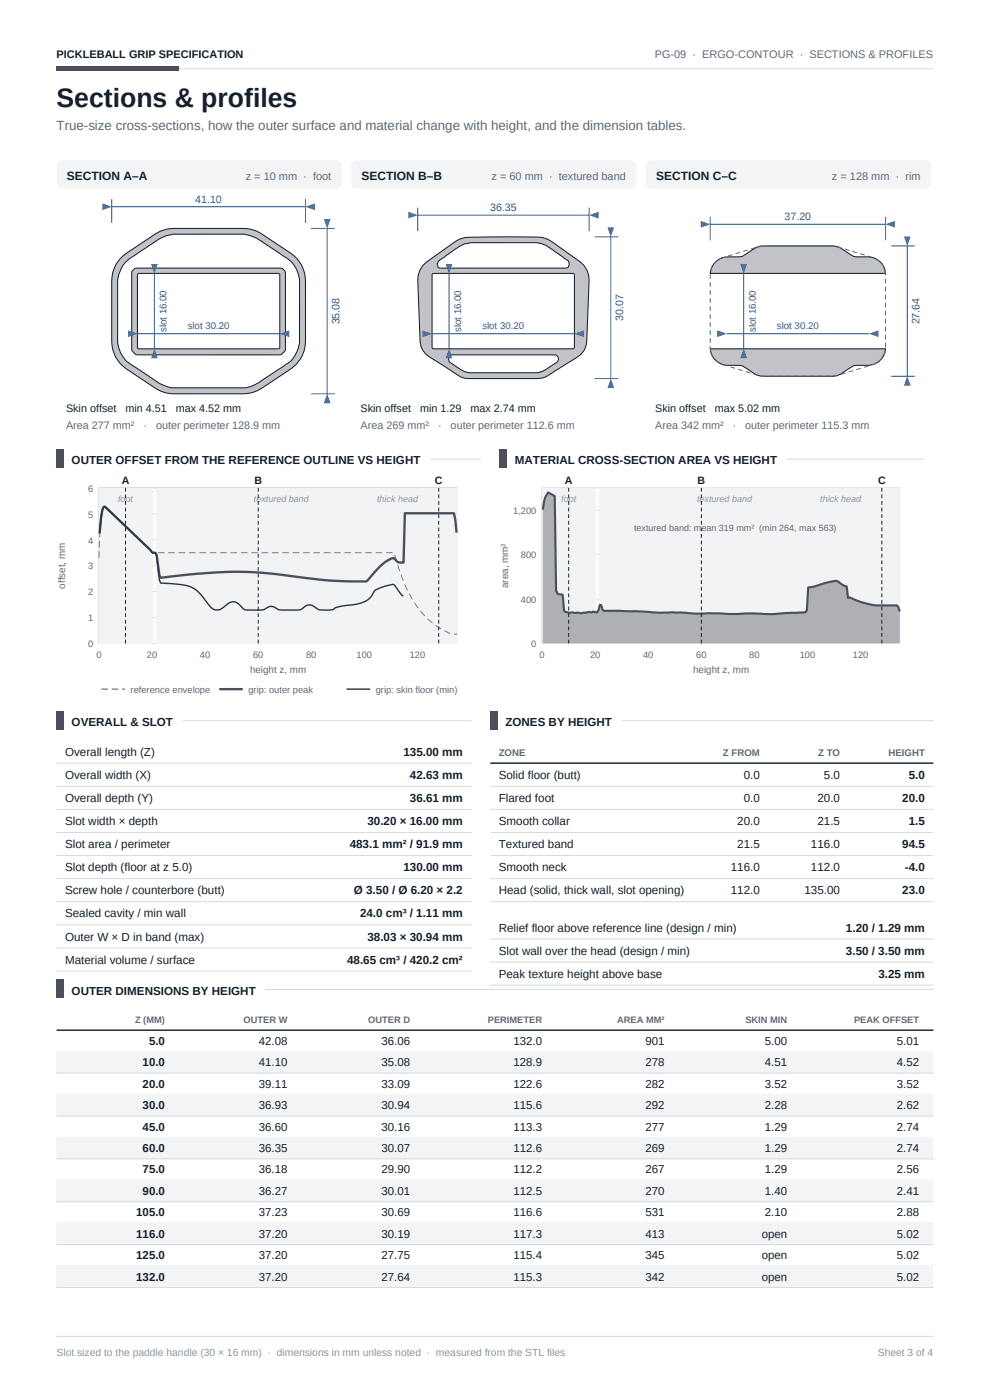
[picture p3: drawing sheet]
<svg xmlns="http://www.w3.org/2000/svg" width="210mm" height="297mm" viewBox="0 0 210 297" stroke-linecap="round" stroke-linejoin="round" font-family="sans-serif">
<path d="M12 14.6h186" fill="none" stroke="#d5dae0" stroke-width=".21"/>
<path d="M12 14.1h26v1h-26z" fill-rule="evenodd" fill="#4b4f5c"/>
<path d="M12 283.5h186" fill="none" stroke="#d5dae0" stroke-width=".21"/>
<path d="M12.2 34.5l.6-.4 .4-.1h58.1a1.2 1.2 0 0 1 1.2 1.2v3.6a1.2 1.2 0 0 1-1.2 1.2h-58.1a1.2 1.2 0 0 1-1.2-1.2v-3.6z" fill-rule="evenodd" fill="#f3f4f6"/>
<path d="M25.6 54.8l1-1 6.3-4.2a7 7 0 0 1 3.8-1.1h14.8a7.1 7.1 0 0 1 3.7 .9l6.5 4.3a7.1 7.1 0 0 1 3.1 5.6v13.1a7.1 7.1 0 0 1-3.3 6l-6 4a7.2 7.2 0 0 1-3.7 1.1h-15.4a7.2 7.2 0 0 1-3.3-1l-6.3-4.2a7.1 7.1 0 0 1-3.1-5.9v-12.7a7.2 7.2 0 0 1 1.9-4.9zM26.7 55.6a6.3 6.3 0 0 0-1.5 2.7l-.3 1.1v13.2a6.7 6.7 0 0 0 3.9 5.3l3.2 2.2a13.4 13.4 0 0 0 4.4 2.2h15.6l1.5-.4 1.4-.7 4.7-3.2a7.8 7.8 0 0 0 3.4-3.4l.5-1.8v-13.6a6.5 6.5 0 0 0-3.6-5l-4.4-3a7.3 7.3 0 0 0-4.7-1.5h-14.2a8.3 8.3 0 0 0-4 1.8l-5.2 3.4zM28.1 57.4l.5-.5h.4h30.4a1.15 1.15 0 0 1 1.1 1.1v16a1.71 1.71 0 0 1-1.1 1.3h-30.2a1.56 1.56 0 0 1-1.3-1.3v-16zM29.2 58.1v15.6l.1 .2 29.8 .1 .2-.1v-15.6l-.1-.2-29.8-.1z" fill-rule="evenodd" fill="#c2c3c8" stroke="#16202b" stroke-width=".22"/>
<path d="M23.7 42.3v5M23.7 43.9h41.1M64.8 42.3v5" fill="none" stroke="#1e5aa8" stroke-width=".21"/>
<g fill="#1e5aa8">
<path d="M21.7 43.2l2 .7-2 .7z"/>
<path d="M64.8 43.9l2-.7v1.4z"/>
</g>
<path d="M66 48.5h5M69.4 48.5v35M66 83.5h5" fill="none" stroke="#1e5aa8" stroke-width=".21"/>
<g fill="#1e5aa8">
<path d="M68.7 46.5h1.4l-.7 2z"/>
<path d="M69.4 83.5l.7 2h-1.4z"/>
</g>
<path d="M29.2 70.8h30.2" fill="none" stroke="#1e5aa8" stroke-width=".21"/>
<g fill="#1e5aa8">
<path d="M27.2 70.1l2 .7-2 .7z"/>
<path d="M59.4 70.8l2-.7v1.4z"/>
</g>
<path d="M32.8 58v16" fill="none" stroke="#1e5aa8" stroke-width=".21"/>
<g fill="#1e5aa8">
<path d="M32.1 56h1.4l-.7 2z"/>
<path d="M32.8 74l.7 2h-1.4z"/>
</g>
<path d="M74.7 34.5l.6-.4 .4-.1h58.1a1.2 1.2 0 0 1 1.2 1.2v3.6a1.2 1.2 0 0 1-1.2 1.2h-58.1a1.2 1.2 0 0 1-1.2-1.2v-3.6z" fill-rule="evenodd" fill="#f3f4f6"/>
<path d="M89.7 56.3l.8-.7 6.2-4.4 1.7-.8 6.1-.1h9.3a5.3 5.3 0 0 1 3.3 1l6 4.3a4.7 4.7 0 0 1 1.9 3.9l-.5 13a4.2 4.2 0 0 1-2 3.2l-4.1 2.6a6.6 6.6 0 0 1-4.3 2l-15.5-.1-1.3-.5-6.3-4.1a4 4 0 0 1-1.9-3.1l-.5-13.1a4.7 4.7 0 0 1 1.1-3.1zM91.7 58.1v15.6l.1 .3h29.8l.2-.2v-15.5l-.1-.3h-29.8zM92.9 55.5l-.2 .5 .2 .7 .6 .2 26.9-.1 .3-.8-.1-.6-3.4-2.4a7 7 0 0 0-3.1-1.5h-14a8.9 8.9 0 0 0-4.8 2.3zM95.3 75.6l-.2 .5 .2 .7 1.5 1a5.7 5.7 0 0 0 2.7 1.3h14.7l1.6-.7 1.8-1.2a.97 .97 0 0 0 .8-1 .97 .97 0 0 0-.8-.9h-21.7h-.4z" fill-rule="evenodd" fill="#c2c3c8" stroke="#16202b" stroke-width=".22"/>
<path d="M88.6 44v5M88.6 45.6h36.4M125 44v5" fill="none" stroke="#1e5aa8" stroke-width=".21"/>
<g fill="#1e5aa8">
<path d="M86.6 44.9l2 .7-2 .7z"/>
<path d="M125 45.6l2-.7v1.4z"/>
</g>
<path d="M126.2 50.2h5M129.6 50.2v30.1M126.2 80.3h5" fill="none" stroke="#1e5aa8" stroke-width=".21"/>
<g fill="#1e5aa8">
<path d="M128.9 48.2h1.4l-.7 2z"/>
<path d="M129.6 80.3l.7 2h-1.4z"/>
</g>
<path d="M91.7 70.8h30.2" fill="none" stroke="#1e5aa8" stroke-width=".21"/>
<g fill="#1e5aa8">
<path d="M89.7 70.1l2 .7-2 .7z"/>
<path d="M121.9 70.8l2-.7v1.4z"/>
</g>
<path d="M95.3 58v16" fill="none" stroke="#1e5aa8" stroke-width=".21"/>
<g fill="#1e5aa8">
<path d="M94.6 56h1.4l-.7 2z"/>
<path d="M95.3 74l.7 2h-1.4z"/>
</g>
<path d="M137.5 34.2l.7-.2h58.1a1.2 1.2 0 0 1 1.2 1.2v3.6a1.2 1.2 0 0 1-1.2 1.2h-58.1a1.2 1.2 0 0 1-1.2-1.2v-3.6l.1-.4z" fill-rule="evenodd" fill="#f3f4f6"/>
<path d="M151.8 55.6a4.1 4.1 0 0 1 3.3-1.1h2.1l.5-.2a6.6 6.6 0 0 1 4.2-2.1h14.8a6.2 6.2 0 0 1 4 2 4.6 4.6 0 0 0 3.3 .3 3.8 3.8 0 0 1 3.8 3.5h-37.1l.3-1.3zM150.7 74h37.2a3.9 3.9 0 0 1-4.2 3.5l-2.7 .1a11.9 11.9 0 0 1-3.6 2.1l-15.6 .1a6.2 6.2 0 0 1-4-2l-.9-.3a5.9 5.9 0 0 1-4.8-.8 3.8 3.8 0 0 1-1.4-2.7z" fill-rule="evenodd" fill="#c2c3c8" stroke="#16202b" stroke-width=".22"/>
<path d="M161.9 52.2l-.8 .1-7.9 2.4a3.8 3.8 0 0 0-2.5 3.3v16a3.8 3.8 0 0 0 2.9 3.4l7.6 2.4h15.4l.8-.1 7.9-2.4a3.8 3.8 0 0 0 2.6-3.3l-.1-16a3.8 3.8 0 0 0-2.7-3.4l-7.8-2.4h-15.4" fill="none" stroke="#5d6875" stroke-width=".21" stroke-dasharray="1 .7" stroke-linecap="butt"/>
<path d="M150.7 46v5M150.7 47.6h37.2M187.9 46v5" fill="none" stroke="#1e5aa8" stroke-width=".21"/>
<g fill="#1e5aa8">
<path d="M148.7 46.9l2 .7-2 .7z"/>
<path d="M187.9 47.6l2-.7v1.4z"/>
</g>
<path d="M189.1 52.2h5M192.5 52.2v27.6M189.1 79.8h5" fill="none" stroke="#1e5aa8" stroke-width=".21"/>
<g fill="#1e5aa8">
<path d="M191.8 50.2h1.4l-.7 2z"/>
<path d="M192.5 79.8l.7 2h-1.4z"/>
</g>
<path d="M154.2 70.8h30.2" fill="none" stroke="#1e5aa8" stroke-width=".21"/>
<g fill="#1e5aa8">
<path d="M152.2 70.1l2 .7-2 .7z"/>
<path d="M184.4 70.8l2-.7v1.4z"/>
</g>
<path d="M157.8 58v16" fill="none" stroke="#1e5aa8" stroke-width=".21"/>
<g fill="#1e5aa8">
<path d="M157.1 56h1.4l-.7 2z"/>
<path d="M157.8 74l.7 2h-1.4z"/>
</g>
<path d="M12 95.3h1.5v3.9h-1.5z" fill-rule="evenodd" fill="#4b4f5c"/>
<path d="M91.3 97.4h10.7" fill="none" stroke="#d5dae0" stroke-width=".21"/>
<path d="M106 95.3h1.5v3.9h-1.5z" fill-rule="evenodd" fill="#4b4f5c"/>
<path d="M166.9 97.4h29.1" fill="none" stroke="#d5dae0" stroke-width=".21"/>
<path d="M21 103.5h76v33h-76z" fill-rule="evenodd" fill="#fff" stroke="#d5dae0" stroke-width=".21"/>
<path d="M21 120h76M21 114.5h76M21 109h76M32.3 103.5v33M43.5 103.5v33M54.8 103.5v33M66 103.5v33M77.3 103.5v33M88.6 103.5v33M97 103.5h-76v33h76M21 131h76M21 125.5h76" fill="none" stroke="#d5dae0" stroke-width=".21"/>
<g fill="#f2f3f4">
<path d="M21 103.5h11.3v33h-11.3z" fill-rule="evenodd"/>
<path d="M33.1 103.5h53.2v33h-53.2z" fill-rule="evenodd"/>
<path d="M71.7 103.5h25.3v33h-25.3z" fill-rule="evenodd"/>
</g>
<path d="M21 118.4a40 40 0 0 1 .8-10.4l.2-.4 .1-.2 .2 .1 9.7 9.3a1.16 1.16 0 0 0 1.4 .4h50.1l.2 .4a31.5 31.5 0 0 0 5.7 12.3l1.5 1.6 2.7 1.9a5.1 5.1 0 0 0 3.4 1.1" fill="none" stroke="#7a8494" stroke-width=".22" stroke-dasharray="1.4 .8" stroke-linecap="butt"/>
<path d="M96.9 113l-.6-4.1h-10.4l-.3 10.4h-.6a1.43 1.43 0 0 1-1.4-.8l-.3-.1a12.5 12.5 0 0 0-5 4.4 1.81 1.81 0 0 1-2 .5l-6.7-.2-12.1-1.4-6.8-.4-8.7 .4-7.9 .9-.3-.6-.6-4.2-.2-.5a.88 .88 0 0 1-1.2-.7l-9.5-9.1h-.3l-.3 .7-.6 4.9M46.5 146.2h5" fill="none" stroke="#4b4f5c" stroke-width=".5"/>
<path d="M21.1 113.2l.6-5 .3-.6 .3-.1 9.3 8.9a1.58 1.58 0 0 0 1.4 .9l.2 .7 .6 5 .3 .7 2 .1a10.6 10.6 0 0 1 5.6 1.4l1.7 1.9a5.6 5.6 0 0 0 2.2 2.3 2.35 2.35 0 0 0 2.3-1 1.99 1.99 0 0 1 3.4 .4 1.82 1.82 0 0 0 1.9 .6h1.2a3.5 3.5 0 0 0 2.8-.7h.8a5.1 5.1 0 0 0 3.7 .7h.3a3.4 3.4 0 0 0 3.1-1 2.09 2.09 0 0 1 2.2 .8l.6 .2h1.1a3.5 3.5 0 0 0 2.5-.6l1.4-.3a10.6 10.6 0 0 0 5.4-1.5l.5-.6a3.3 3.3 0 0 1 2.6-1.9l1.9-.5 .3 .1 1.7 2.3h.3M73.5 146.2h5" fill="none" stroke="#31333c" stroke-width=".3"/>
<path d="M21.5 146.2h5" fill="none" stroke="#7a8494" stroke-width=".3" stroke-dasharray="1.4 .8" stroke-linecap="butt"/>
<path d="M26.6 103.5v33M54.8 103.5v33M93.1 103.5v33" fill="none" stroke="#16202b" stroke-width=".21" stroke-dasharray=".8 .6" stroke-linecap="butt"/>
<path d="M115 103.5h76v33h-76z" fill-rule="evenodd" fill="#fff" stroke="#d5dae0" stroke-width=".21"/>
<path d="M115 103.5v33h76M115 117.6h76M115 108.2h76M126.3 103.5v33M137.5 103.5v33M148.8 103.5v33M160 103.5v33M171.3 103.5v33M182.6 103.5v33M115 127.1h76" fill="none" stroke="#d5dae0" stroke-width=".21"/>
<g fill="#f2f3f4">
<path d="M115 103.5h11.3v33h-11.3z" fill-rule="evenodd"/>
<path d="M127.1 103.5h53.2v33h-53.2z" fill-rule="evenodd"/>
<path d="M165.7 103.5h25.3v33h-25.3z" fill-rule="evenodd"/>
</g>
<path d="M116.3 104.5l1.4 .7 .3 20.1 .2 .6 1.2 .3 .2 3.3 .3 .3 3.4 .3 1.4-.3 .9 .1 .2-.2 .9 .2 .5-1.6 .3 .1 .3 .9 .3 .3h6.5l5 .4 4.8-.1 3.1 .3 3.1-.1 4.2 .2 4.8-.2 4.2 .2 6.2-.4a1.04 1.04 0 0 0 1.2-.5l.2-4.8 1.7-.3a14.4 14.4 0 0 1 4.5-1l1.2 .8 .8 .3 .3 2.5a1.38 1.38 0 0 1 1.4 .3l.3 .1a16 16 0 0 0 7.9 1.1h.8l.6 1.3v6.8h-75.8v-28.4a5.5 5.5 0 0 1 1.2-3.6z" fill-rule="evenodd" fill="#aeb0b6"/>
<path d="M115.1 108.1a5.5 5.5 0 0 1 1.2-3.6l1.4 .7 .3 20.1 .2 .6 1.2 .3 .2 3.3 .3 .3 3.4 .3 1.4-.3 .9 .1 .2-.2 .9 .2 .5-1.6 .3 .1 .3 .9 .3 .3h6.5l5 .4 4.8-.1 3.1 .3 3.1-.1 4.2 .2 4.8-.2 4.2 .2 6.2-.4a1.04 1.04 0 0 0 1.2-.5l.2-4.8 1.7-.3a14.4 14.4 0 0 1 4.5-1l1.2 .8 .8 .3 .3 2.5a1.38 1.38 0 0 1 1.4 .3l.3 .1a16 16 0 0 0 7.9 1.1h.8l.6 1.3" fill="none" stroke="#4b4f5c" stroke-width=".45"/>
<path d="M120.6 103.5v33M148.8 103.5v33M187.1 103.5v33" fill="none" stroke="#16202b" stroke-width=".21" stroke-dasharray=".8 .6" stroke-linecap="butt"/>
<path d="M12 150.8h1.5v3.9h-1.5z" fill-rule="evenodd" fill="#4b4f5c"/>
<path d="M38.7 152.9h61.3M12 161.9h88M12 166.8h88M12 171.7h88M12 176.6h88M12 181.5h88M12 186.4h88M12 191.3h88M12 196.2h88M12 201.1h88M12 206h88" fill="none" stroke="#d5dae0" stroke-width=".21"/>
<path d="M104 150.8h1.5v3.9h-1.5z" fill-rule="evenodd" fill="#4b4f5c"/>
<path d="M131.8 152.9h66.2M104 166.8h94M104 171.7h94M104 176.6h94M104 181.5h94M104 186.4h94M104 191.3h94M104 199.2h94M104 204.1h94M104 209h94" fill="none" stroke="#d5dae0" stroke-width=".21"/>
<path d="M104 161.9h94" fill="none" stroke="#16202b" stroke-width=".3"/>
<path d="M12 207.8h1.5v3.9h-1.5z" fill-rule="evenodd" fill="#4b4f5c"/>
<path d="M56.3 209.9h141.7M12 223.1h186" fill="none" stroke="#d5dae0" stroke-width=".21"/>
<path d="M12 218.5h186" fill="none" stroke="#16202b" stroke-width=".3"/>
<path d="M12 223.1h186v4.5h-186z" fill-rule="evenodd" fill="#f3f4f6"/>
<path d="M12 227.6h186M12 232.2h186" fill="none" stroke="#d5dae0" stroke-width=".21"/>
<path d="M12 232.2h186v4.6h-186z" fill-rule="evenodd" fill="#f3f4f6"/>
<path d="M12 236.8h186M12 241.3h186" fill="none" stroke="#d5dae0" stroke-width=".21"/>
<path d="M12 241.3h186v4.6h-186z" fill-rule="evenodd" fill="#f3f4f6"/>
<path d="M12 245.9h186M12 250.4h186" fill="none" stroke="#d5dae0" stroke-width=".21"/>
<path d="M12 250.4h186v4.5h-186z" fill-rule="evenodd" fill="#f3f4f6"/>
<path d="M12 254.9h186M12 259.5h186" fill="none" stroke="#d5dae0" stroke-width=".21"/>
<path d="M12 259.5h186v4.6h-186z" fill-rule="evenodd" fill="#f3f4f6"/>
<path d="M12 264.1h186M12 268.6h186" fill="none" stroke="#d5dae0" stroke-width=".21"/>
<path d="M12 268.6h186v4.6h-186z" fill-rule="evenodd" fill="#f3f4f6"/>
<path d="M12 273.2h186" fill="none" stroke="#d5dae0" stroke-width=".21"/>
<text font-size="5.6" fill="#16202b" x="12" y="22.6">Sections &amp; profiles</text>
<text font-size="2.8" fill="#5d6875" x="12" y="27.6">True-size cross-sections, how the outer surface and material change with height, and the dimension tables.</text>
<g font-size="2.5" fill="#16202b">
<text x="14.2" y="38.1">SECTION A–A</text>
<text x="76.7" y="38.1">SECTION B–B</text>
<text x="139.2" y="38.1">SECTION C–C</text>
<text x="15.2" y="98.5">OUTER OFFSET FROM THE REFERENCE OUTLINE VS HEIGHT</text>
<text x="109.2" y="98.5">MATERIAL CROSS-SECTION AREA VS HEIGHT</text>
<text x="15.2" y="154">OVERALL &amp; SLOT</text>
<text x="107.2" y="154">ZONES BY HEIGHT</text>
<text x="13.8" y="160.3">Overall length (Z)</text>
<text x="85.6" y="160.3">135.00 mm</text>
<text x="13.8" y="165.2">Overall width (X)</text>
<text x="86.9" y="165.2">42.63 mm</text>
<text x="105.8" y="165.2">Solid floor (butt)</text>
<text x="157.8" y="165.2">0.0</text>
<text x="174.8" y="165.2">5.0</text>
<text x="192.8" y="165.2">5.0</text>
<text x="13.8" y="170.1">Overall depth (Y)</text>
<text x="86.9" y="170.1">36.61 mm</text>
<text x="105.8" y="170.1">Flared foot</text>
<text x="157.8" y="170.1">0.0</text>
<text x="173.4" y="170.1">20.0</text>
<text x="191.4" y="170.1">20.0</text>
<text x="13.8" y="175">Slot width × depth</text>
<text x="13.8" y="179.9">Slot area / perimeter</text>
<text x="74.2" y="179.9">483.1 mm² / 91.9 mm</text>
<text x="77.9" y="175">30.20 × 16.00 mm</text>
<text x="105.8" y="175">Smooth collar</text>
<text x="105.8" y="179.9">Textured band</text>
<text x="156.4" y="175">20.0</text>
<text x="156.4" y="179.9">21.5</text>
<text x="172" y="179.9">116.0</text>
<text x="173.4" y="175">21.5</text>
<text x="191.4" y="179.9">94.5</text>
<text x="192.8" y="175">1.5</text>
<text x="13.8" y="184.8">Slot depth (floor at z 5.0)</text>
<text x="85.6" y="184.8">130.00 mm</text>
<text x="105.8" y="184.8">Smooth neck</text>
<text x="155" y="184.8">116.0</text>
<text x="172" y="184.8">112.0</text>
<text x="191.9" y="184.8">-4.0</text>
<text x="13.8" y="189.7">Screw hole / counterbore (butt)</text>
<text x="75.1" y="189.7">Ø 3.50 / Ø 6.20 × 2.2</text>
<text x="105.8" y="189.7">Head (solid, thick wall, slot opening)</text>
<text x="155" y="189.7">112.0</text>
<text x="170.6" y="189.7">135.00</text>
<text x="191.4" y="189.7">23.0</text>
<text x="13.8" y="194.6">Sealed cavity / min wall</text>
<text x="76.4" y="194.6">24.0 cm³ / 1.11 mm</text>
<text x="105.8" y="197.6">Relief floor above reference line (design / min)</text>
<text x="179.5" y="197.6">1.20 / 1.29 mm</text>
<text x="13.8" y="199.5">Outer W × D in band (max)</text>
<text x="77.9" y="199.5">38.03 × 30.94 mm</text>
<text x="105.8" y="202.5">Slot wall over the head (design / min)</text>
<text x="179.5" y="202.5">3.50 / 3.50 mm</text>
<text x="13.8" y="204.4">Material volume / surface</text>
<text x="73.6" y="204.4">48.65 cm³ / 420.2 cm²</text>
<text x="105.8" y="207.4">Peak texture height above base</text>
<text x="186.3" y="207.4">3.25 mm</text>
<text x="15.2" y="211">OUTER DIMENSIONS BY HEIGHT</text>
</g>
<g font-size="2.4" fill="#16202b">
<text x="31.6" y="221.6">5.0</text>
<text x="54.9" y="221.6">42.08</text>
<text x="80.9" y="221.6">36.06</text>
<text x="108.9" y="221.6">132.0</text>
<text x="136.9" y="221.6">901</text>
<text x="162.3" y="221.6">5.00</text>
<text x="190.3" y="221.6">5.01</text>
<text x="30.3" y="226.2">10.0</text>
<text x="54.9" y="226.2">41.10</text>
<text x="80.9" y="226.2">35.08</text>
<text x="108.9" y="226.2">128.9</text>
<text x="136.9" y="226.2">278</text>
<text x="162.3" y="226.2">4.51</text>
<text x="190.3" y="226.2">4.52</text>
<text x="30.3" y="230.7">20.0</text>
<text x="54.9" y="230.7">39.11</text>
<text x="80.9" y="230.7">33.09</text>
<text x="108.9" y="230.7">122.6</text>
<text x="136.9" y="230.7">282</text>
<text x="162.3" y="230.7">3.52</text>
<text x="190.3" y="230.7">3.52</text>
<text x="30.3" y="235.3">30.0</text>
<text x="30.3" y="239.8">45.0</text>
<text x="54.9" y="235.3">36.93</text>
<text x="54.9" y="239.8">36.60</text>
<text x="80.9" y="235.3">30.94</text>
<text x="80.9" y="239.8">30.16</text>
<text x="108.9" y="235.3">115.6</text>
<text x="108.9" y="239.8">113.3</text>
<text x="136.9" y="235.3">292</text>
<text x="136.9" y="239.8">277</text>
<text x="162.3" y="235.3">2.28</text>
<text x="162.3" y="239.8">1.29</text>
<text x="190.3" y="235.3">2.62</text>
<text x="190.3" y="239.8">2.74</text>
<text x="30.3" y="244.4">60.0</text>
<text x="54.9" y="244.4">36.35</text>
<text x="80.9" y="244.4">30.07</text>
<text x="108.9" y="244.4">112.6</text>
<text x="136.9" y="244.4">269</text>
<text x="162.3" y="244.4">1.29</text>
<text x="190.3" y="244.4">2.74</text>
<text x="30.3" y="248.9">75.0</text>
<text x="54.9" y="248.9">36.18</text>
<text x="80.9" y="248.9">29.90</text>
<text x="108.9" y="248.9">112.2</text>
<text x="136.9" y="248.9">267</text>
<text x="162.3" y="248.9">1.29</text>
<text x="190.3" y="248.9">2.56</text>
<text x="30.3" y="253.5">90.0</text>
<text x="54.9" y="253.5">36.27</text>
<text x="80.9" y="253.5">30.01</text>
<text x="108.9" y="253.5">112.5</text>
<text x="136.9" y="253.5">270</text>
<text x="162.3" y="253.5">1.40</text>
<text x="190.3" y="253.5">2.41</text>
<text x="28.9" y="258">105.0</text>
<text x="28.9" y="262.6">116.0</text>
<text x="54.9" y="258">37.23</text>
<text x="54.9" y="262.6">37.20</text>
<text x="80.9" y="258">30.69</text>
<text x="80.9" y="262.6">30.19</text>
<text x="108.9" y="258">116.6</text>
<text x="108.9" y="262.6">117.3</text>
<text x="136.9" y="258">531</text>
<text x="136.9" y="262.6">413</text>
<text x="161.6" y="262.6">open</text>
<text x="162.3" y="258">2.10</text>
<text x="190.3" y="258">2.88</text>
<text x="190.3" y="262.6">5.02</text>
<text x="28.9" y="267.1">125.0</text>
<text x="54.9" y="267.1">37.20</text>
<text x="80.9" y="267.1">27.75</text>
<text x="108.9" y="267.1">115.4</text>
<text x="136.9" y="267.1">345</text>
<text x="161.6" y="267.1">open</text>
<text x="190.3" y="267.1">5.02</text>
<text x="28.9" y="271.7">132.0</text>
<text x="54.9" y="271.7">37.20</text>
<text x="80.9" y="271.7">27.64</text>
<text x="108.9" y="271.7">115.3</text>
<text x="136.9" y="271.7">342</text>
<text x="161.6" y="271.7">open</text>
<text x="190.3" y="271.7">5.02</text>
</g>
<g font-size="2.3" fill="#16202b">
<text x="12" y="12.4">PICKLEBALL GRIP SPECIFICATION</text>
<text x="14" y="87.5">Skin offset</text>
<text x="26.6" y="87.5">min 4.51</text>
<text x="37.3" y="87.5">max 4.52 mm</text>
<text x="76.5" y="87.5">Skin offset</text>
<text x="89.1" y="87.5">min 1.29</text>
<text x="99.8" y="87.5">max 2.74 mm</text>
<text x="139" y="87.5">Skin offset</text>
<text x="151.6" y="87.5">max 5.02 mm</text>
<text x="25.8" y="102.6">A</text>
<text x="54" y="102.6">B</text>
<text x="92.2" y="102.6">C</text>
<text x="119.8" y="102.6">A</text>
<text x="148" y="102.6">B</text>
<text x="186.2" y="102.6">C</text>
</g>
<g font-size="2.3" fill="#5d6875">
<text x="138.9" y="12.4">PG-09 · ERGO-CONTOUR · SECTIONS &amp; PROFILES</text>
<text x="52.1" y="38.1">z = 10 mm · foot</text>
<text x="104.3" y="38.1">z = 60 mm · textured band</text>
<text x="176.5" y="38.1">z = 128 mm · rim</text>
<text x="14" y="91.1">Area 277 mm²</text>
<text x="30.4" y="91.1">·</text>
<text x="33.1" y="91.1">outer perimeter 128.9 mm</text>
<text x="76.5" y="91.1">Area 269 mm²</text>
<text x="92.9" y="91.1">·</text>
<text x="95.6" y="91.1">outer perimeter 112.6 mm</text>
<text x="139" y="91.1">Area 342 mm²</text>
<text x="155.4" y="91.1">·</text>
<text x="158.1" y="91.1">outer perimeter 115.3 mm</text>
</g>
<g font-size="2.3" fill="#1e5aa8">
<text x="41.4" y="43">41.10</text>
<text x="104" y="44.7">36.35</text>
<text x="166.4" y="46.7">37.20</text>
<text x="72" y="68.8" transform="rotate(-90 72 68.8)">35.08</text>
<text x="132.2" y="68.1" transform="rotate(-90 132.2 68.1)">30.07</text>
<text x="195.1" y="68.8" transform="rotate(-90 195.1 68.8)">27.64</text>
</g>
<g font-size="2.2" fill="#8b95a1">
<text x="12" y="287.6">Slot sized to the paddle handle (30 × 16 mm) · dimensions in mm unless noted · measured from the STL files</text>
<text x="186.2" y="287.6">Sheet 3 of 4</text>
</g>
<g font-size="2.1" fill="#5d6875">
<text x="13.8" y="124.9" transform="rotate(-90 13.8 124.9)">offset, mm</text>
<text x="107.8" y="124.7" transform="rotate(-90 107.8 124.7)">area, mm²</text>
<text x="53" y="142.8">height z, mm</text>
<text x="147" y="142.8">height z, mm</text>
</g>
<g font-size="2" fill="#1e5aa8">
<text x="35.4" y="70.4" transform="rotate(-90 35.4 70.4)">slot 16.00</text>
<text x="39.8" y="69.9">slot 30.20</text>
<text x="97.9" y="70.4" transform="rotate(-90 97.9 70.4)">slot 16.00</text>
<text x="102.3" y="69.9">slot 30.20</text>
<text x="160.4" y="70.4" transform="rotate(-90 160.4 70.4)">slot 16.00</text>
<text x="164.8" y="69.9">slot 30.20</text>
</g>
<g font-size="2" fill="#5d6875">
<text x="18.7" y="104.3">6</text>
<text x="18.7" y="109.8">5</text>
<text x="108.9" y="109">1,200</text>
<text x="18.7" y="115.3">4</text>
<text x="110.5" y="118.4">800</text>
<text x="18.7" y="120.8">3</text>
<text x="18.7" y="131.8">1</text>
<text x="18.7" y="126.3">2</text>
<text x="110.5" y="127.9">400</text>
<text x="18.7" y="137.3">0</text>
<text x="112.7" y="137.3">0</text>
<text x="20.5" y="139.5">0</text>
<text x="31.2" y="139.5">20</text>
<text x="42.4" y="139.5">40</text>
<text x="53.7" y="139.5">60</text>
<text x="64.9" y="139.5">80</text>
<text x="75.6" y="139.5">100</text>
<text x="86.9" y="139.5">120</text>
<text x="114.5" y="139.5">0</text>
<text x="125.2" y="139.5">20</text>
<text x="136.4" y="139.5">40</text>
<text x="147.7" y="139.5">60</text>
<text x="158.9" y="139.5">80</text>
<text x="169.6" y="139.5">100</text>
<text x="180.9" y="139.5">120</text>
<text x="27.7" y="147.1">reference envelope</text>
<text x="52.7" y="147.1">grip: outer peak</text>
<text x="79.7" y="147.1">grip: skin floor (min)</text>
<text x="105.8" y="160.3">ZONE</text>
<text x="153.4" y="160.3">Z FROM</text>
<text x="173.5" y="160.3">Z TO</text>
<text x="188.5" y="160.3">HEIGHT</text>
<text x="28.6" y="217.1">Z (MM)</text>
<text x="51.7" y="217.1">OUTER W</text>
<text x="78.1" y="217.1">OUTER D</text>
<text x="103.5" y="217.1">PERIMETER</text>
<text x="130.9" y="217.1">AREA MM²</text>
<text x="158.1" y="217.1">SKIN MIN</text>
<text x="181.2" y="217.1">PEAK OFFSET</text>
</g>
<g font-size="1.9" fill="#8b95a1">
<text x="25" y="106.5">foot</text>
<text x="53.9" y="106.5">textured band</text>
<text x="80" y="106.5">thick head</text>
<text x="119" y="106.5">foot</text>
<text x="147.9" y="106.5">textured band</text>
<text x="174" y="106.5">thick head</text>
</g>
<text font-size="1.9" fill="#5d6875" x="134.5" y="112.7">textured band: mean 319 mm² (min 264, max 563)</text>
</svg>
